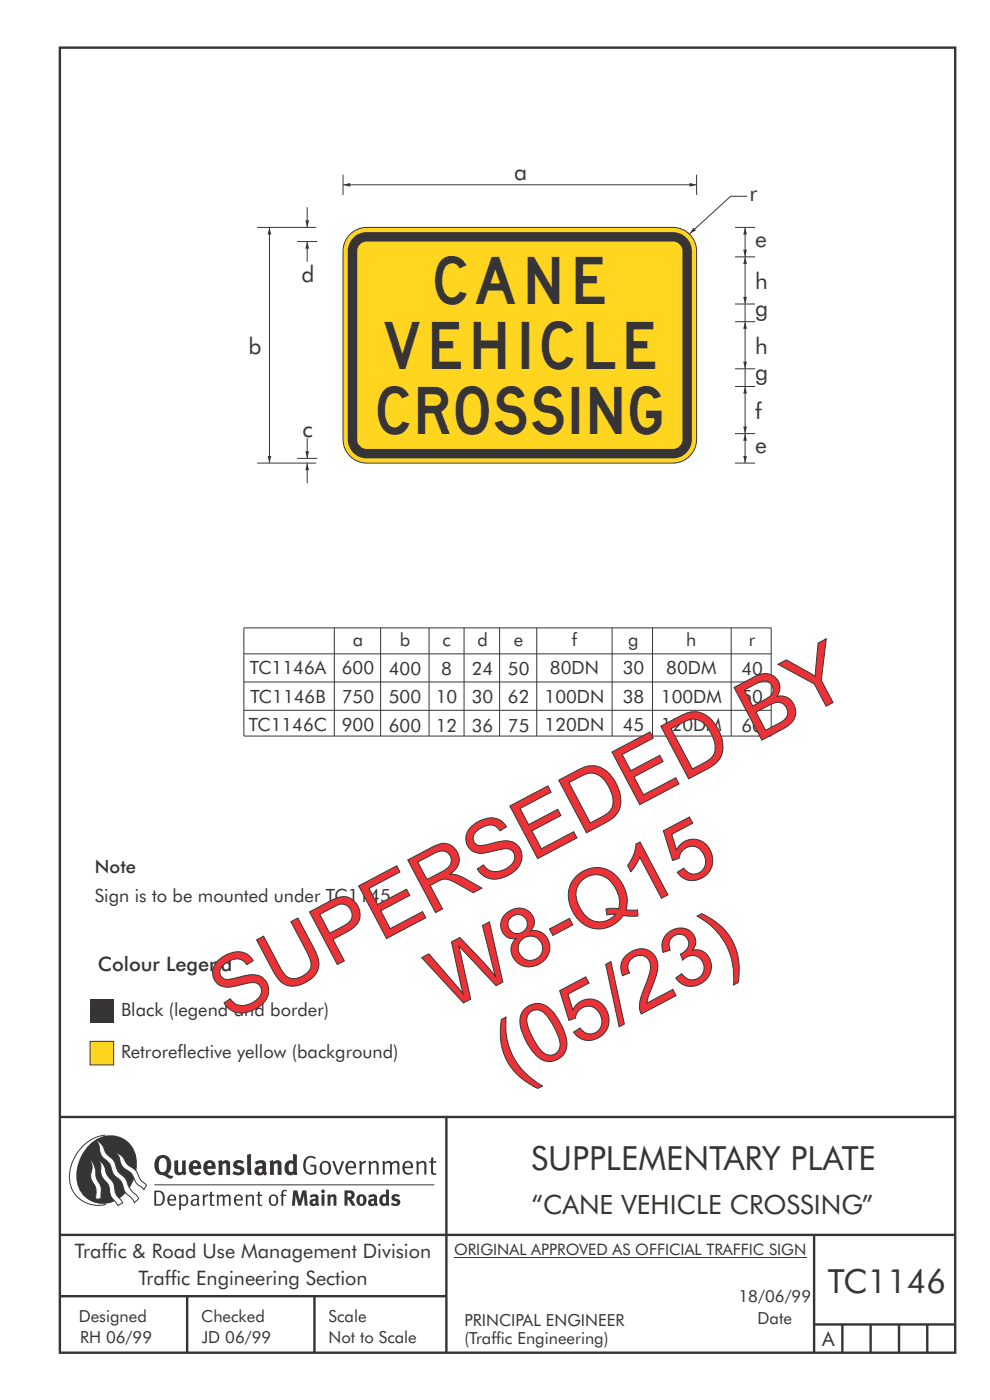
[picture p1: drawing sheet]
<svg xmlns="http://www.w3.org/2000/svg" width="210mm" height="297mm" viewBox="0 0 210 297" stroke-linecap="round" stroke-linejoin="round" font-family="sans-serif">
<g fill="none" stroke="#373435" stroke-width=".51">
<path d="M12.7 10.1h189.9v276.9h-189.9zM12.7 237h190M94.7 236.9v50.1M12.7 262h190M12.7 275h82M39.7 275v12M66.7 275v12M172.7 262v25M172.7 281h30M178.7 281v6M184.7 281v6M190.7 281v6"/>
<path d="M196.7 281v6"/>
</g>
<path d="M96.3 266.7h74.7" fill="none" stroke="#373435" stroke-width=".21"/>
<path d="M19.1 220.9h5v5h-5z" fill-rule="evenodd" fill="#ffd520" stroke="#373435" stroke-width=".21"/>
<path d="M19.1 211.9h5v5h-5z" fill-rule="evenodd" fill="#373435"/>
<g fill="none" stroke="#373435" stroke-width=".21">
<path d="M51.7 138.7h111.9M51.7 133.2h111.9v23h-111.9zM70.9 133.2v23M80.7 133.2v23M91 133.2v23M98.4 133.2v23M106 133.2v23M113.9 133.2v23M129.8 133.2v23M138.4 133.2v23M155.1 133.2v23M51.7 144.7h111.9"/>
<path d="M51.7 150.7h111.9"/>
</g>
<path d="M74.6 49.4a5 5 0 0 1 3.2-1.2h65a5 5 0 0 1 5 5.1v39.9a5 5 0 0 1-5 5h-65a5 5 0 0 1-5-5v-39.9a5 5 0 0 1 1.8-3.9z" fill-rule="evenodd" fill="#ffd520" stroke="#373435" stroke-width=".21"/>
<path d="M158.1 92v6.2" fill="none" stroke="#373435" stroke-width=".21"/>
<g fill="#373435">
<path d="M158.1 92l.3 1.5h-.7z"/>
<path d="M157.7 96.7h.7l-.3 1.5z"/>
</g>
<path d="M158.1 48.2v6.3" fill="none" stroke="#373435" stroke-width=".21"/>
<g fill="#373435">
<path d="M158.1 48.2l.3 1.6h-.7z"/>
<path d="M157.7 53h.7l-.3 1.5z"/>
</g>
<path d="M158.1 82v10" fill="none" stroke="#373435" stroke-width=".21"/>
<g fill="#373435">
<path d="M158.1 82l.3 1.5h-.7z"/>
<path d="M157.7 90.5h.7l-.3 1.5z"/>
</g>
<path d="M158.1 64.5v17.5" fill="none" stroke="#373435" stroke-width=".21"/>
<g fill="#373435">
<path d="M158.1 68.2l.3 1.6h-.7z"/>
<path d="M157.7 76.7h.7l-.3 1.5z"/>
</g>
<path d="M158.1 54.5v10" fill="none" stroke="#373435" stroke-width=".21"/>
<g fill="#373435">
<path d="M158.1 54.5l.3 1.5h-.7z"/>
<path d="M157.7 63h.7l-.3 1.5z"/>
</g>
<path d="M155.9 54.5h4.3M155.9 48.2h4.3M158.5 41.6h-3.5l-8.7 8M155.9 68.2h4.3M155.9 78.2h4.3M155.9 64.5h4.3M155.9 98.2h4.3M155.9 82h4.3M155.9 92h4.3" fill="none" stroke="#373435" stroke-width=".21"/>
<g fill="#373435">
<path d="M147.1 48.3l.5 .6-1.3 .7z"/>
<path d="M74.9 50.4a4 4 0 0 1 2.9-1.2h65a4 4 0 0 1 4 4.1v39.9a4 4 0 0 1-4 4h-65a4 4 0 0 1-4-4v-39.9a4 4 0 0 1 1.1-2.9z" fill-rule="evenodd"/>
</g>
<path d="M76.4 51.8l.8-.5 .6-.1h65a2.01 2.01 0 0 1 2 2.1v39.9a2.01 2.01 0 0 1-2 2h-65a2.01 2.01 0 0 1-2-2v-39.9v-.6z" fill-rule="evenodd" fill="#ffd520"/>
<path d="M72.8 39.2h75" fill="none" stroke="#373435" stroke-width=".21"/>
<g fill="#373435">
<path d="M146.3 38.8l1.5 .4-1.5 .4z"/>
<path d="M72.8 39.2l1.5-.4v.8z"/>
</g>
<path d="M147.8 37.1v4.3M65.2 98.2v4.3" fill="none" stroke="#373435" stroke-width=".21"/>
<path d="M65.2 98.2l.4 1.6h-.8z" fill="#373435"/>
<path d="M65.2 51.2v4.3" fill="none" stroke="#373435" stroke-width=".21"/>
<path d="M65.2 51.2l.4 1.6h-.8z" fill="#373435"/>
<path d="M65.2 93v4.2" fill="none" stroke="#373435" stroke-width=".21"/>
<path d="M64.8 95.7h.8l-.4 1.5z" fill="#373435"/>
<path d="M65.2 44v4.2" fill="none" stroke="#373435" stroke-width=".21"/>
<path d="M64.8 46.7h.8l-.4 1.5z" fill="#373435"/>
<path d="M72.8 37.1v4.3M54.6 48.2h12.5M57.2 48.2v50M63 51.2h4.3M54.6 98.2h12.5M63 97.2h4.3" fill="none" stroke="#373435" stroke-width=".21"/>
<g fill="#373435">
<path d="M57.2 48.2l.4 1.6h-.8z"/>
<path d="M56.8 96.7h.8l-.4 1.5z"/>
<path d="M64.9 245.6a1.61 1.61 0 0 1 2.1 0l-.2 .3a1.17 1.17 0 0 0-1.4-.2 1.17 1.17 0 0 0-.6 1.3 1.42 1.42 0 0 0 1.2 1.9l.7-.2v-1.2h-.8l-.1-.4h1.3v1.8a1.82 1.82 0 0 1-2.2 0 1.82 1.82 0 0 1-.6-2.1l.2-.7z" fill-rule="evenodd"/>
<path d="M68.2 246.5a1.77 1.77 0 0 0 .4 2.7 1.39 1.39 0 0 0 1.4-.5 1.39 1.39 0 0 0 .2-1.5 1.19 1.19 0 0 0-2-.7zM68.5 246.8a.83 .83 0 0 1 1 .1 .83 .83 0 0 1 .2 .9 .75 .75 0 0 1-.6 1.1 .75 .75 0 0 1-.8-.8v-1z" fill-rule="evenodd"/>
<path d="M70.5 246.4l.4-.1 .8 2.4 .8-2.3h.5l-1.1 2.8h-.4z" fill-rule="evenodd"/>
<path d="M73.6 246.7a1.74 1.74 0 0 0 .5 2.5h.9l.5-.3-.2-.3a.89 .89 0 0 1-1.1 .2 .89 .89 0 0 1-.4-1h1.7a1.15 1.15 0 0 0-.4-1.3 1.15 1.15 0 0 0-1.5 .2zM74 246.8a.67 .67 0 0 1 .8-.1 .67 .67 0 0 1 .3 .8h-1.3z" fill-rule="evenodd"/>
<path d="M76.2 246.4l.4-.1 .1 .4 .5-.4h.5l-.2 .5a.61 .61 0 0 0-.8 .6v1.8h-.4z" fill-rule="evenodd"/>
<path d="M78.1 246.4l.5-.1 .1 .4a.89 .89 0 0 1 .9-.4 .89 .89 0 0 1 .7 .7v2.2h-.4v-2.2l-.1-.2-.3-.1-.8 .4v2.1h-.4z" fill-rule="evenodd"/>
<path d="M81.1 246.4l.4-.1 .1 .4a.83 .83 0 0 1 .8-.4 .83 .83 0 0 1 .7 .5 .86 .86 0 0 1 .9-.5 .86 .86 0 0 1 .7 .7v2.2h-.4l-.1-2.3a.5 .5 0 0 0-.8 0l-.2 .2v2.1h-.5v-2.2l-.4-.3-.7 .4v2.1h-.4z" fill-rule="evenodd"/>
<path d="M85.7 246.7a1.74 1.74 0 0 0 .5 2.5h.9l.5-.3-.2-.3a.89 .89 0 0 1-1.1 .2 .89 .89 0 0 1-.4-1h1.7a1.15 1.15 0 0 0-.5-1.3 1.15 1.15 0 0 0-1.4 .2zM86 246.8a.67 .67 0 0 1 .9-.1 .67 .67 0 0 1 .3 .8h-1.3z" fill-rule="evenodd"/>
<path d="M88.3 246.4l.4-.1 .1 .4a.89 .89 0 0 1 .9-.4 .89 .89 0 0 1 .8 .7v2.2h-.5v-2.2l-.1-.2-.3-.1-.8 .4v2.1h-.4z" fill-rule="evenodd"/>
<path d="M91.5 245.6l.4-.1v.9h.7l-.2 .3h-.5v2.1l.1 .1h.5l.1 .3a.71 .71 0 0 1-1.2-.6v-1.9h-.3v-.3h.3z" fill-rule="evenodd"/>
<path d="M37 246.3l.8-.2v2a.46 .46 0 0 0 .2 .6 .46 .46 0 0 0 .6-.2v-2.2l.8-.2v2.4l.2 .5-.6 .4-.2-.3a1.03 1.03 0 0 1-1.2 .2 1.03 1.03 0 0 1-.6-1.1z" fill-rule="evenodd"/>
<path d="M40.4 246.6a1.64 1.64 0 0 0 0 2.2 1.64 1.64 0 0 0 2.3 .1l-.4-.4a.78 .78 0 0 1-.9 .3 .78 .78 0 0 1-.5-.8h1.8a1.37 1.37 0 0 0-.6-1.7 1.37 1.37 0 0 0-1.7 .3zM41.1 246.9a.48 .48 0 0 1 .6-.1 .48 .48 0 0 1 .2 .6h-1z" fill-rule="evenodd"/>
<path d="M43.5 246.6a1.65 1.65 0 0 0-.2 1.9 1.65 1.65 0 0 0 1.9 .8l.5-.4-.3-.4a.78 .78 0 0 1-.9 .3 .78 .78 0 0 1-.5-.8h1.8a1.37 1.37 0 0 0-.6-1.7 1.37 1.37 0 0 0-1.7 .3zM44.1 246.9a.48 .48 0 0 1 .6-.1 .48 .48 0 0 1 .2 .6h-.9z" fill-rule="evenodd"/>
<path d="M46.3 246.3l.7-.2 .1 .4a.95 .95 0 0 1 1-.3 .95 .95 0 0 1 .7 .8v2.3h-.8v-2.3l-.3-.2-.5 .3v2.2h-.8z" fill-rule="evenodd"/>
<path d="M49.7 246.5a1.73 1.73 0 0 1 2-.1l-.2 .5-.6-.2a.42 .42 0 0 0-.6 .3l.2 .3a1.23 1.23 0 0 1 1.4 1 1.47 1.47 0 0 1-2.3 .9l-.3-.2 .3-.6 .7 .3a.47 .47 0 0 0 .7-.3 .87 .87 0 0 0-1-.5l-.4-.2-.1-.4z" fill-rule="evenodd"/>
<path d="M54.1 246.6l.3 .5 .3-.1a.62 .62 0 0 1 .9 0l.1 .4a1.21 1.21 0 0 0-1.4 .3 1.21 1.21 0 0 0-.1 1.3 1.19 1.19 0 0 0 1.6 .1l.5 .3 .4-.5-.3-.3v-1.4a.96 .96 0 0 0-1.3-1zM55 248l.6-.1v.7a.43 .43 0 0 1-.6 .1 .43 .43 0 0 1 0-.7z" fill-rule="evenodd"/>
<path d="M57.2 246.3l.7-.2 .1 .4a.95 .95 0 0 1 1-.3 .95 .95 0 0 1 .7 .8v2.3h-.8v-2.3l-.2-.2-.6 .3v2.2h-.8z" fill-rule="evenodd"/>
<path d="M62.2 244.8v1.5a1.29 1.29 0 0 0-1.4 .2 1.29 1.29 0 0 0-.5 1.3 1.24 1.24 0 0 0 .6 1.3 1.24 1.24 0 0 0 1.4 0l.1 .2h.7l-.1-4.3zM61.5 246.9l.4-.1 .3 .2v1.5l-.3 .1a.48 .48 0 0 1-.6-.4 1.52 1.52 0 0 1 .2-1.3z" fill-rule="evenodd"/>
<path d="M52.4 245l.8-.2 .2 4.5h-.8l-.1-.2z" fill-rule="evenodd"/>
</g>
<path d="M22.4 240.8a9 9 0 0 0-7.4 10.9 6.2 6.2 0 0 0 7.5 3.8M32.7 251.4h59.4" fill="none" stroke="#373435" stroke-width=".21"/>
<path d="M19.1 242.7a5.7 5.7 0 0 1 6.5-1.4 5.7 5.7 0 0 1 3.4 5.7 8.6 8.6 0 0 1-6.2 8.3 5.7 5.7 0 0 1-6.5-7 9.9 9.9 0 0 1 2.8-5.6z" fill-rule="evenodd" fill="#373435"/>
<path d="M24.5 244.5a3.1 3.1 0 0 1 2.3 2.2l.7 .7a3.2 3.2 0 0 1 2 2.4l.4 .6 1.2 1.1-.6 .9-.2-.3a3.5 3.5 0 0 1-1.9-2.1 3.8 3.8 0 0 0-2.1-2.2 3.5 3.5 0 0 1-1-2.2zM20.4 241.9a3.4 3.4 0 0 1 1.9 2.5l.7 .8a3.3 3.3 0 0 1 1.7 2.6 4.4 4.4 0 0 0 1.7 2l.3 .3a6.1 6.1 0 0 0 2.5 3.7l.2 .5-.9 .9a6.1 6.1 0 0 0-1.9-2.2l-.4-.8a3.6 3.6 0 0 0-1.9-2.8l-.6-1a3.6 3.6 0 0 0-1.9-2.8 3.7 3.7 0 0 1-.8-2.4zM21 246.1a3.4 3.4 0 0 1 1.5 2.7l.6 1a3.8 3.8 0 0 1 1.4 3.1l.3 .7 1.2 1.6-1 .6-.5-.8a3.2 3.2 0 0 1-1.3-2.8 4.3 4.3 0 0 0-1.4-2.2 4.7 4.7 0 0 1-.5-2.9zM19.2 246.1a5.1 5.1 0 0 1 1.2 3.7l.3 .7a3.1 3.1 0 0 1 .7 3l.1 .8-1.1 .2-.1-.8a3.5 3.5 0 0 0-.9-3.3 3.6 3.6 0 0 1 .1-2.5z" fill-rule="evenodd" fill="#fefefe" stroke="#373435" stroke-width=".21"/>
<g fill="#373435">
<path d="M33.4 245.5a2.51 2.51 0 0 0 .4 3.7l.8 .1a2.78 2.78 0 0 0 2 .7l.2-.6h-.6l-.7-.3a2.56 2.56 0 0 0 0-3.8 1.83 1.83 0 0 0-2.1 .2zM34 245.9a.87 .87 0 0 1 1 0 .87 .87 0 0 1 .4 .9v.4a1.17 1.17 0 0 1-.9 1.5l-.3-.1a2.38 2.38 0 0 1-.2-2.7z" fill-rule="evenodd"/>
<path d="M33.1 252.9v2.6a1.12 1.12 0 0 0 1.2-.3 1.12 1.12 0 0 0 .2-1.2l-.1-.5-.3-.4zM32.7 252.6h1.1a1.67 1.67 0 0 1 1.2 1.6 1.67 1.67 0 0 1-1.3 1.6h-1zM36.1 253.9l-.2 .5h1.1a.55 .55 0 0 0-.3-.6 .55 .55 0 0 0-.6 .1zM35.8 253.7a.95 .95 0 0 1 1.2-.1 .95 .95 0 0 1 .4 1.1h-1.5a.72 .72 0 0 0 .4 .8 .72 .72 0 0 0 .9-.2l.1 .3a1.15 1.15 0 0 1-1.5 0 1.15 1.15 0 0 1-.2-1.5zM38.4 254.1v1.2a.7 .7 0 0 0 .9 .1 .7 .7 0 0 0 .2-.9 .61 .61 0 0 0-.4-.7 .61 .61 0 0 0-.7 .3zM38 253.5l.3-.1 .1 .4a.95 .95 0 0 1 1.2-.2 .95 .95 0 0 1 .3 1.2 .92 .92 0 0 1-.5 .9 .92 .92 0 0 1-1-.1v1.1l-.4 .1zM40.9 254.8a.5 .5 0 0 0 .2 .8 .5 .5 0 0 0 .7-.4v-.6zM40.5 253.7a1 1 0 0 1 1.7 .3v1.4l.2 .2-.2 .3-.3-.3a.78 .78 0 0 1-1.4-.1 .78 .78 0 0 1 .8-1.1h.5a.58 .58 0 0 0-.3-.7 .58 .58 0 0 0-.7 .2zM43 253.5l.3-.1 .1 .4 .3-.3 .5-.1-.2 .4a.52 .52 0 0 0-.6 .5v1.5h-.4zM44.6 252.9l.4-.1-.1 .7h.6l-.1 .3h-.5v1.5a.35 .35 0 0 0 .6 .3v.2a.57 .57 0 0 1-.6 .1 .57 .57 0 0 1-.3-.5v-1.6h-.3v-.3h.3zM45.9 253.5l.4-.1 .1 .4 .2-.2a.64 .64 0 0 1 1 .2 .7 .7 0 0 1 .8-.4 .7 .7 0 0 1 .5 .6v1.8h-.3v-1.7l-.3-.4-.7 .4v1.7h-.3v-1.6a.38 .38 0 0 0-.3-.5 .38 .38 0 0 0-.5 .2l-.1 .2v1.7h-.4zM50.2 253.9l-.2 .5h1.1a.55 .55 0 0 0-.2-.6 .55 .55 0 0 0-.7 .1zM49.9 253.7a.95 .95 0 0 1 1.2-.1 .95 .95 0 0 1 .4 1.1h-1.5a.72 .72 0 0 0 .4 .8 .72 .72 0 0 0 .9-.2l.1 .3a1.15 1.15 0 0 1-1.5 0 1.15 1.15 0 0 1-.2-1.5zM52.1 253.5l.3-.1 .1 .4a.72 .72 0 0 1 .8-.4 .72 .72 0 0 1 .6 .6v1.8h-.4v-1.6a.45 .45 0 0 0-.3-.5 .45 .45 0 0 0-.5 .2l-.2 .2v1.7h-.3zM54.7 252.9l.4-.1v.7h.6l-.1 .3h-.5v1.5a.35 .35 0 0 0 .5 .3v.2a.57 .57 0 0 1-.6 .1 .57 .57 0 0 1-.3-.5v-1.6h-.3v-.3h.3zM57.6 253.9l-.2 .7a.65 .65 0 0 0 .3 .8 .65 .65 0 0 0 .8-.2l.1-.1a.93 .93 0 0 0-.7-1.4zM57.3 253.7a1.12 1.12 0 0 1 1.4 0 1.12 1.12 0 0 1 .3 1.5 1.01 1.01 0 0 1-1.3 .6 1.01 1.01 0 0 1-.7-1.2zM59.9 252.6l.5-.2 .5 .2-.1 .2-.4-.1-.3 .2v.6h.6l-.1 .3h-.5v2h-.4v-2h-.2v-.3h.2zM62.2 252.6l-.3 3.2h.7l.1-2.3 .6 2.3h.6l.6-2.3 .1 2.3h.7l-.3-3.2h-.9l-.5 2.1-.5-2.1zM65.7 253.7l.3 .4a.51 .51 0 0 1 .5-.3 .51 .51 0 0 1 .4 .4v.1a.88 .88 0 0 0-1.1 .4 .88 .88 0 0 0 .2 1.1 .9 .9 0 0 0 1.1-.2l.3 .3 .4-.4-.2-.2v-1.1a.87 .87 0 0 0-.5-.8 .87 .87 0 0 0-1 .1zM66.4 254.8h.5v.5l-.1 .1h-.3l-.2-.1zM68.2 253.5v2.3h.6v-2.4zM68.1 252.8a.4 .4 0 0 0 .8 0 .4 .4 0 0 0-.8 0zM69.4 253.5l.1 2.3h.6v-1.7a.33 .33 0 0 1 .4-.2 .33 .33 0 0 1 .3 .4v1.5h.6v-1.7a.75 .75 0 0 0-.6-.7 .75 .75 0 0 0-.8 .3v-.3zM73.1 252.6v3.2h.6v-1.3l.3 .2 .7 1.1h.7l-.9-1.4a.94 .94 0 0 0 .7-1 .94 .94 0 0 0-.9-.8zM73.7 253.1a.51 .51 0 0 1 .8 .1 .51 .51 0 0 1-.2 .7l-.6 .1zM75.9 253.7a1.19 1.19 0 0 0-.1 1.7 1.19 1.19 0 0 0 1.8 0 1.19 1.19 0 0 0-.1-1.6 1.19 1.19 0 0 0-1.6-.1zM76.5 253.9l.2-.1a.99 .99 0 0 1 0 1.6 1.06 1.06 0 0 1-.2-1.5zM78.1 253.7l.3 .4a.51 .51 0 0 1 .5-.3 .51 .51 0 0 1 .5 .4v.1a.88 .88 0 0 0-1.2 .4 .88 .88 0 0 0 .2 1.1 .9 .9 0 0 0 1.1-.2l.3 .3 .4-.4-.2-.2v-1.1a.87 .87 0 0 0-.5-.8 .87 .87 0 0 0-1 .1zM78.9 254.8h.4v.5l-.1 .1h-.3l-.1-.1zM81.9 252.3v1.2a1.2 1.2 0 0 0-1.4 .6 1.2 1.2 0 0 0 .2 1.4l.5 .3 .8-.1v.1h.6l-.1-3.4zM81.4 253.9l.5 .1-.1 1.2a.46 .46 0 0 1-.5 0 .46 .46 0 0 1-.1-.5zM83.3 253.6a.79 .79 0 0 0-.1 .9 .79 .79 0 0 0 .9 .4 .33 .33 0 0 1 0 .5 .33 .33 0 0 1-.5 0l-.4-.3-.3 .5a1.15 1.15 0 0 0 1.2 .3 1.15 1.15 0 0 0 .8-1 1.49 1.49 0 0 0-1.2-.8 .4 .4 0 0 1 .3-.3 .4 .4 0 0 1 .4 .1l.2 .1 .2-.4a1.47 1.47 0 0 0-1.5 0z" fill-rule="evenodd"/>
</g>
<g font-size="17.6" fill="#ed3237">
<text x="95.2" y="214.4" transform="rotate(-28 95.2 214.4)">W8-Q15</text>
<text x="48.7" y="216.7" transform="rotate(-28 48.7 216.7)">SUPERSEDED BY</text>
<text x="108.7" y="229.6" transform="rotate(-28 108.7 229.6)">(05/23)</text>
</g>
<g font-size="10" fill="#373435">
<text x="92.3" y="64.5">CANE</text>
<text x="81.5" y="78.2">VEHICLE</text>
<text x="80.1" y="92">CROSSING</text>
</g>
<g font-size="7.1" fill="#373435">
<text x="112.7" y="248.2">SUPPLEMENTARY PLATE</text>
<text x="175.6" y="274.3">TC1146</text>
</g>
<text font-size="5.6" fill="#373435" x="112.7" y="257.6">“CANE VEHICLE CROSSING”</text>
<g font-size="4.9" fill="#373435">
<text x="109.1" y="38.2">a</text>
<text x="159" y="42.7">r</text>
<text x="160.2" y="52.5">e</text>
<text x="64" y="59.9">d</text>
<text x="160.2" y="61.3">h</text>
<text x="160.2" y="67">g</text>
<text x="52.7" y="75">b</text>
<text x="160.2" y="75.1">h</text>
<text x="160.2" y="80.7">g</text>
<text x="160.2" y="88.9">f</text>
<text x="64.1" y="92.6">c</text>
<text x="160.2" y="96.2">e</text>
</g>
<g font-size="4.2" fill="#373435">
<text x="20.8" y="205.9">Colour Legend</text>
<text x="15.9" y="267">Traffic &amp; Road Use Management Division</text>
<text x="29.4" y="272.6">Traffic Engineering Section</text>
<text x="174.4" y="285.6">A</text>
</g>
<g font-size="3.9" fill="#373435">
<text x="74.8" y="137">a</text>
<text x="84.8" y="137.1">b</text>
<text x="93.8" y="137.1">c</text>
<text x="101.3" y="137.1">d</text>
<text x="109" y="137.1">e</text>
<text x="121.3" y="137">f</text>
<text x="133.3" y="137">g</text>
<text x="145.6" y="137">h</text>
<text x="158.9" y="137.1">r</text>
<text x="53" y="143.1">TC1146A</text>
<text x="72.5" y="143">600</text>
<text x="82.5" y="143.1">400</text>
<text x="93.6" y="143.2">8</text>
<text x="100.1" y="143.1">24</text>
<text x="107.7" y="143.1">50</text>
<text x="116.7" y="143.1">80DN</text>
<text x="132.1" y="143.1">30</text>
<text x="141.3" y="143.1">80DM</text>
<text x="157.3" y="143.1">40</text>
<text x="53.1" y="149.1">TC1146B</text>
<text x="72.5" y="149.1">750</text>
<text x="82.5" y="149.2">500</text>
<text x="92.4" y="149.2">10</text>
<text x="100.1" y="149.2">30</text>
<text x="107.7" y="149.2">62</text>
<text x="115.5" y="149.1">100DN</text>
<text x="132.1" y="149.1">38</text>
<text x="140.2" y="149.1">100DM</text>
<text x="157.3" y="149.2">50</text>
<text x="52.8" y="155.2">TC1146C</text>
<text x="72.5" y="155.1">900</text>
<text x="82.5" y="155.2">600</text>
<text x="92.4" y="155.3">12</text>
<text x="100.1" y="155.2">36</text>
<text x="107.7" y="155.2">75</text>
<text x="115.5" y="155.2">120DN</text>
<text x="132.1" y="155.2">45</text>
<text x="140.2" y="155.2">120DM</text>
<text x="157.3" y="155.2">60</text>
<text x="20.1" y="185.3">Note</text>
<text x="20.1" y="191.4">Sign is to be mounted under TC1145.</text>
<text x="25.7" y="215.5">Black (legend and border)</text>
<text x="25.7" y="224.5">Retroreflective yellow (background)</text>
</g>
<g font-size="3.5" fill="#373435">
<text x="16.7" y="280.4">Designed</text>
<text x="42.7" y="280.4">Checked</text>
<text x="69.7" y="280.4">Scale</text>
<text x="98.5" y="281.4">PRINCIPAL ENGINEER</text>
<text x="156.7" y="276.3">18/06/99</text>
<text x="160.7" y="281">Date</text>
<text x="17" y="284.8">RH 06/99</text>
<text x="42.8" y="284.8">JD 06/99</text>
<text x="69.7" y="285">Not to Scale</text>
<text x="98.5" y="285.1">(Traffic Engineering)</text>
</g>
<text font-size="3.4" fill="#373435" x="96.3" y="266.3">ORIGINAL APPROVED AS OFFICIAL TRAFFIC SIGN</text>
</svg>
